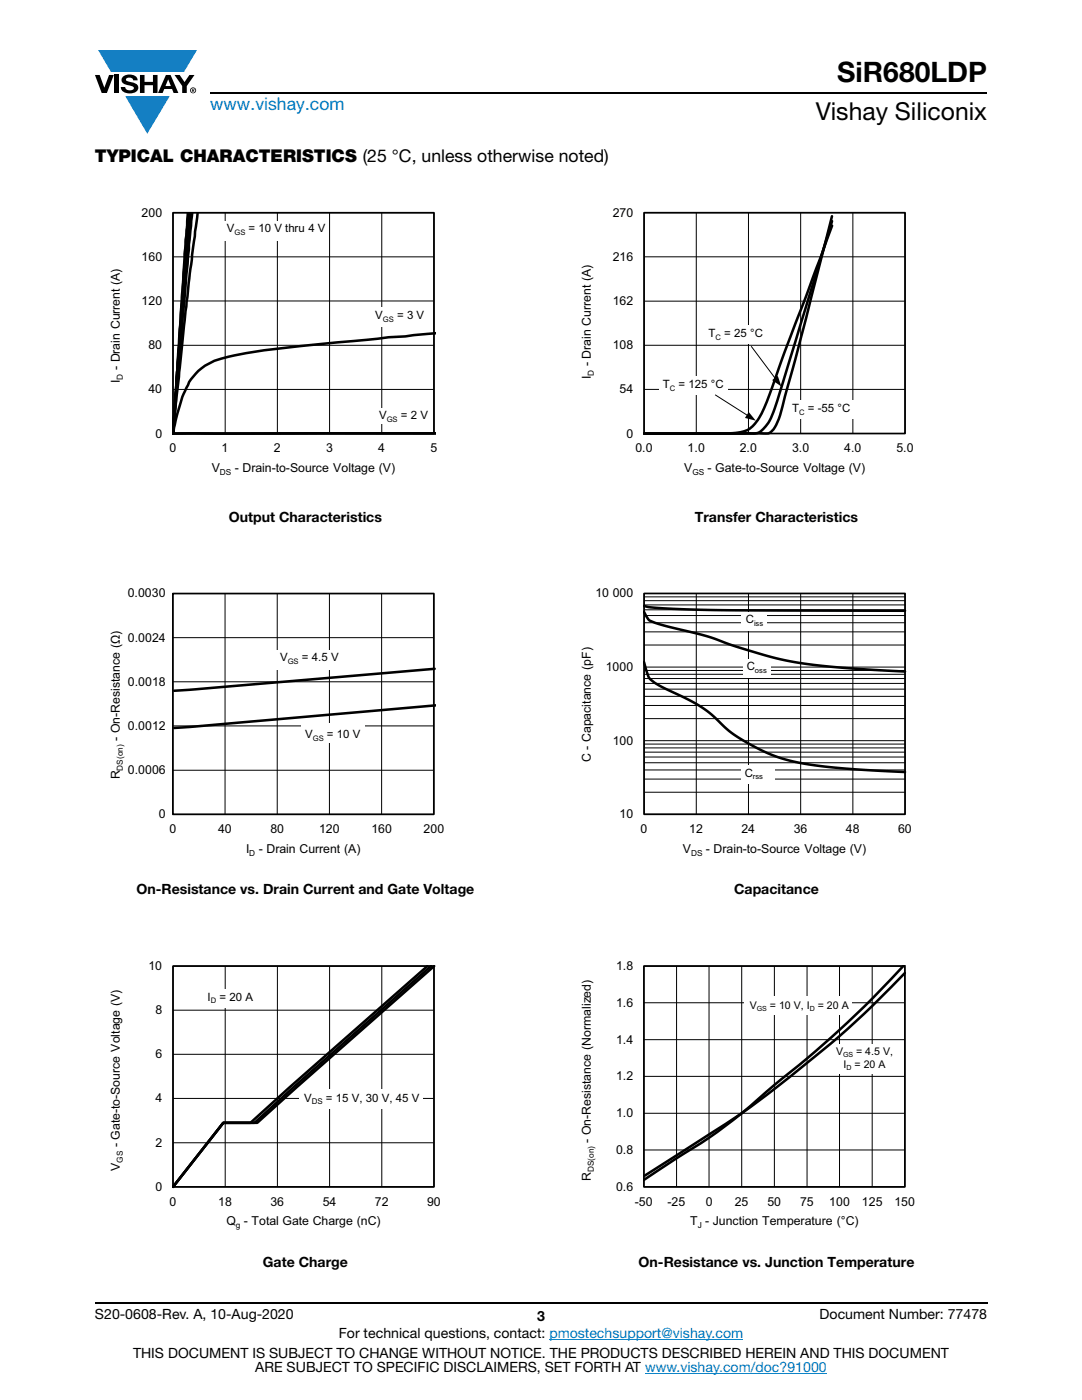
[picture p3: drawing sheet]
<svg xmlns="http://www.w3.org/2000/svg" width="216mm" height="279mm" viewBox="0 0 216 279" stroke-linecap="round" stroke-linejoin="round" font-family="sans-serif">
<g fill="#147fc3">
<path d="M19.6 10h19.7l-2.6 4.3h-1.1h-13.5z"/>
<path d="M25 19.2h8.9l-4.5 7.5z"/>
</g>
<g fill="#000">
<path d="M18.9 15h1l.9 2.5 1-2.5h.9l-1.4 3.6h-1zM22.9 15h.9v3.6h-.9zM24.6 15.3a2.1 2.1 0 0 1 2.8 .3l.1 .4h-.9a.79 .79 0 0 0-.7-.5 .79 .79 0 0 0-.8 .4l.3 .3 1 .2a1.08 1.08 0 0 1 1.2 1 1.08 1.08 0 0 1-1.1 1.2 1.73 1.73 0 0 1-2.4-1.2h.9a.96 .96 0 0 0 .8 .6 .96 .96 0 0 0 .9-.4 1.31 1.31 0 0 0-1.2-.6 1.03 1.03 0 0 1-1.1-.6 1.03 1.03 0 0 1 .2-1.1zM27.9 15h.9v1.3h1.7v-1.3h.9v3.6h-.9v-1.6h-1.7v1.6h-.9zM34.8 15h1.1l.9 1.4 1-1.4h1l-1.5 2.2v1.4h-.9v-1.4z"/>
<path d="M33.6 15.9l.5 1.3h-1.1zM33.1 15l-1.6 3.6h1l.3-.8h1.5l.3 .8h1l-1.6-3.6z"/>
<path d="M38.4 17.8h.2v.2h-.2zM38.3 17.7v.7h.1v-.3l.4 .3-.2-.3 .2-.2-.1-.2z"/>
<path d="M38.1 18a.46 .46 0 0 1 .9 0 .46 .46 0 0 1-.9 0zM37.9 18a.6 .6 0 0 0 1.2 0 .6 .6 0 0 0-1.2 0z"/>
</g>
<path d="M42 18.6h155M18.9 260h178.1" fill="none" stroke="#000" stroke-width=".36"/>
<path d="M109.6 267.3h38.7M128.7 274h36.3" fill="none" stroke="#007ec4" stroke-width=".2"/>
<path d="M34.5 51.3h52.1M44.9 42.5v44M55.3 42.5v44M65.8 42.5v44M76.2 42.5v44M34.5 77.7h52.1M34.5 68.9h52.1M34.5 60.1h52.1M34.5 86.5h52.1M34.5 86.5v-44h52.1v44" fill="none" stroke="#000" stroke-width=".2"/>
<path d="M34.5 42.5h52.1v44h-52.1z" fill="none" stroke="#000" stroke-width=".34"/>
<path d="M37.5 42.4l-.7 8.3-.2 5.6-2.1 30.2M37.6 42.4l-3.1 44.1M37.7 42.4l-3.2 44.1M37.8 42.4l-2 26.2v.9l-1 12.3-.2 4.7M38 42.4l-3.5 44.1M38.4 42.4l-.7 6.4-3.2 37.7M39.4 42.4l-2.4 19.7-2.5 24.4M86.9 66.5l-6 .6a415.8 415.8 0 0 0-32.6 3.5l-1.4 .3a12.7 12.7 0 0 0-8.8 4.8 33.5 33.5 0 0 0-3.6 10.8M86.9 86.5h-52.4" fill="none" stroke="#000" stroke-width=".51"/>
<g fill="#fff">
<path d="M44.4 44.1h20.7v3.9h-20.7z"/>
<path d="M74.8 81.4h10.7v3.2h-10.7z"/>
<path d="M74.1 61.4h10.6v3.9h-10.6z"/>
</g>
<path d="M34.5 118.5h52.1v44h-52.1zM44.9 118.5v44M55.3 118.5v44M65.7 118.5v44M76.1 118.5v44M34.5 136.1h52.1M34.5 127.3h52.1M34.5 153.7h52.1M34.5 144.9h52.1" fill="none" stroke="#000" stroke-width=".2"/>
<path d="M34.5 118.5h52.1v44h-52.1z" fill="none" stroke="#000" stroke-width=".34"/>
<path d="M86.7 133.5l-51.9 4.4M86.9 140.8l-52.1 4.5" fill="none" stroke="#000" stroke-width=".51"/>
<g fill="#fff">
<path d="M60.2 144.4h12.6v3.9h-12.6z"/>
<path d="M55.1 129.7h13.2v3.9h-13.2z"/>
</g>
<path d="M34.5 192.8h52.1v44.1h-52.1zM44.9 192.8v44.1M55.4 192.8v44.1M65.8 192.8v44.1M76.2 192.8v44.1M34.5 219.2h52.1M34.5 210.4h52.1M34.5 201.6h52.1M34.5 228.1h52.1" fill="none" stroke="#000" stroke-width=".2"/>
<path d="M34.5 192.8h52.1v44.1h-52.1z" fill="none" stroke="#000" stroke-width=".34"/>
<path d="M85.3 192.8l-27.5 24.2-7.8 7.1h-5.4l-10.1 12.8M86 192.8l-27.5 24.2-7.7 7.1h-6.2l-10.1 12.8M86.6 192.8l-35.3 31.3h-6.7l-10.1 12.8" fill="none" stroke="#000" stroke-width=".51"/>
<g fill="#fff">
<path d="M59.7 217.4h24.7v3.8h-24.7z"/>
<path d="M40.6 197.4h10v3.8h-10z"/>
</g>
<path d="M128.5 42.4h52.1v44.1h-52.1zM128.5 51.3h52.1M138.9 42.4v44.1M149.3 42.4v44.1M159.8 42.4v44.1M170.2 42.4v44.1M128.5 77.7h52.1M128.5 68.9h52.1M128.5 60.1h52.1" fill="none" stroke="#000" stroke-width=".2"/>
<path d="M128.5 42.4h52.1v44.1h-52.1z" fill="none" stroke="#000" stroke-width=".34"/>
<path d="M166 43.2l-5.3 21-4.4 16.2a11.3 11.3 0 0 1-2.5 5.8 3.5 3.5 0 0 1-2.4 .2l-22.9 .1M166 44.1l-9.5 31.4a55.5 55.5 0 0 1-3.2 8.9 3.9 3.9 0 0 1-2.8 2.1h-22h16.2a10 10 0 0 0 4.9-1 14.6 14.6 0 0 0 3.9-6.7l3.1-8.7 9.4-25.1" fill="none" stroke="#000" stroke-width=".51"/>
<g fill="#fff">
<path d="M140.6 65h12.4v3.6h-12.4z"/>
<path d="M159.4 80h13.2v3.6h-13.2z"/>
<path d="M131.5 75.2h13.7v3.6h-13.7z"/>
</g>
<g fill="none" stroke="#000" stroke-width=".2">
<path d="M142.7 78.8l6.6 4.2M149.9 69.1l5 6.6M128.5 119.9h52.1M128.5 119.1h52.1M128.5 118.4h52.1v44.1h-52.1zM138.9 118.4v44.1M149.3 118.4v44.1M159.8 118.4v44.1M170.2 118.4v44.1M128.5 139h52.1M128.5 137.5h52.1M128.5 136.4h52.1"/>
<path d="M128.5 135.4h52.1M128.5 134.6h52.1M128.5 133.8h52.1M128.5 128.7h52.1M128.5 126.1h52.1M128.5 124.3h52.1M128.5 122.8h52.1M128.5 121.7h52.1M128.5 120.7h52.1M128.5 133.1h52.1M128.5 158.1h52.1M128.5 155.5h52.1"/>
<path d="M128.5 153.7h52.1M128.5 152.2h52.1M128.5 151.1h52.1M128.5 150.1h52.1M128.5 149.3h52.1M128.5 148.5h52.1M128.5 143.4h52.1M128.5 140.8h52.1M128.5 147.8h52.1"/>
</g>
<path d="M154.1 75.9l1.1-.9 .7 2.1zM149.4 82.2l1.4 1.8-2.2-.6z" fill="#000"/>
<path d="M128.5 118.4h52.1v44.1h-52.1z" fill="none" stroke="#000" stroke-width=".34"/>
<path d="M128.5 120.9l1.2 .3 2.6 .2 9.5 .3 38.8 .2M128.5 122.1l.2 .4a3.1 3.1 0 0 0 2.7 2l9.3 2.4 8.1 2.7 5.2 1.5 3.4 .8 4.1 .7 4.9 .5 14.2 .9M128.5 132.1a9.6 9.6 0 0 0 1.3 3.5 41.3 41.3 0 0 0 7.4 3.9l3.9 2.4 4.1 3.8 2 1.4 4.5 2.5 3.7 1.6 4.1 1 4.9 .8 6.9 .6 9.3 .5" fill="none" stroke="#000" stroke-width=".51"/>
<g fill="#fff">
<path d="M147.8 152.7h6.8v3.7h-6.8z"/>
<path d="M148.2 131.5h5.5v3.7h-5.5z"/>
<path d="M148 122.1h5v3.7h-5z"/>
</g>
<g fill="none" stroke="#000" stroke-width=".2">
<path d="M128.5 192.8h52.1v44.1h-52.1zM135 192.8v44.1M141.5 192.8v44.1M148 192.8v44.1M154.5 192.8v44.1M161 192.8v44.1M167.5 192.8v44.1M174 192.8v44.1M128.5 214.8h52.1M128.5 207.5h52.1M128.5 200.1h52.1M128.5 229.5h52.1"/>
<path d="M128.5 222.2h52.1"/>
</g>
<path d="M128.5 192.8h52.1v44.1h-52.1z" fill="none" stroke="#000" stroke-width=".34"/>
<path d="M180.3 192.7l-.1 .2a213.9 213.9 0 0 1-26.4 24.2 108.4 108.4 0 0 1-19.6 14.6l-5.7 3.8M180.5 194.2l-.3 .4a196.3 196.3 0 0 1-24.2 21.6 263.8 263.8 0 0 1-23.9 16.2l-3.6 2.3" fill="none" stroke="#000" stroke-width=".51"/>
<g fill="#fff">
<path d="M166.1 208.4h12.4v5.8h-12.4z"/>
<path d="M148.6 198.9h21.4v3.6h-21.4z"/>
</g>
<text font-size="5.6" x="167.1" y="16.4">SiR680LDP</text>
<text font-size="4.9" x="162.8" y="24">Vishay Siliconix</text>
<text font-size="3.5" fill="#007ec4" x="42" y="21.9">www.vishay.com</text>
<text font-size="3.5" x="18.9" y="32.3">TYPICAL CHARACTERISTICS (25 °C, unless otherwise noted)</text>
<g font-size="2.8">
<text x="45.7" y="104.1">Output Characteristics</text>
<text x="138.7" y="104.1">Transfer Characteristics</text>
<text x="27.2" y="178.5">On-Resistance vs. Drain Current and Gate Voltage</text>
<text x="146.5" y="178.5">Capacitance</text>
<text x="52.4" y="252.8">Gate Charge</text>
<text x="127.4" y="252.8">On-Resistance vs. Junction Temperature</text>
<text x="18.9" y="263.3">S20-0608-Rev. A, 10-Aug-2020</text>
<text x="107.2" y="263.6">3</text>
<text x="163.6" y="263.3">Document Number: 77478</text>
<text x="67.6" y="267.1">For technical questions, contact: pmostechsupport@vishay.com</text>
<text x="26.5" y="271">THIS DOCUMENT IS SUBJECT TO CHANGE WITHOUT NOTICE. THE PRODUCTS DESCRIBED HEREIN AND THIS DOCUMENT</text>
<text x="50.9" y="273.8">ARE SUBJECT TO SPECIFIC DISCLAIMERS, SET FORTH AT www.vishay.com/doc?91000</text>
</g>
<g font-size="2.5">
<text x="28.3" y="43.2">200</text>
<text x="122.3" y="43.2">270</text>
<text x="28.3" y="52.1">160</text>
<text x="122.3" y="52.1">216</text>
<text x="28.3" y="60.9">120</text>
<text x="122.3" y="60.9">162</text>
<text x="29.6" y="69.7">80</text>
<text x="122.3" y="69.7">108</text>
<text x="23.9" y="76.4" transform="rotate(-90 23.9 76.4)">I</text>
<text x="23.9" y="73.9" transform="rotate(-90 23.9 73.9)">- Drain Current (A)</text>
<text x="117.9" y="75.7" transform="rotate(-90 117.9 75.7)">I</text>
<text x="117.9" y="73.1" transform="rotate(-90 117.9 73.1)">- Drain Current (A)</text>
<text x="29.6" y="78.5">40</text>
<text x="123.6" y="78.5">54</text>
<text x="31" y="87.3">0</text>
<text x="125" y="87.3">0</text>
<text x="33.8" y="90.3">0</text>
<text x="42.2" y="94.2">V</text>
<text x="44.2" y="90.3">1</text>
<text x="46.9" y="94.2">- Drain-to-Source Voltage (V)</text>
<text x="54.6" y="90.3">2</text>
<text x="65.1" y="90.3">3</text>
<text x="75.5" y="90.3">4</text>
<text x="85.9" y="90.3">5</text>
<text x="126.8" y="90.3">0.0</text>
<text x="136.5" y="94.2">V</text>
<text x="137.2" y="90.3">1.0</text>
<text x="141.2" y="94.2">- Gate-to-Source Voltage (V)</text>
<text x="147.6" y="90.3">2.0</text>
<text x="158" y="90.3">3.0</text>
<text x="168.5" y="90.3">4.0</text>
<text x="178.9" y="90.3">5.0</text>
<text x="25.5" y="119.2">0.0030</text>
<text x="118.8" y="119.2">10 000</text>
<text x="25.5" y="128">0.0024</text>
<text x="25.5" y="136.9">0.0018</text>
<text x="120.9" y="133.9">1000</text>
<text x="23.9" y="147.9" transform="rotate(-90 23.9 147.9)">- On-Resistance (Ω)</text>
<text x="25.5" y="145.7">0.0012</text>
<text x="122.3" y="148.6">100</text>
<text x="23.9" y="155.6" transform="rotate(-90 23.9 155.6)">R</text>
<text x="25.5" y="154.5">0.0006</text>
<text x="117.9" y="152.1" transform="rotate(-90 117.9 152.1)">C - Capacitance (pF)</text>
<text x="31.7" y="163.3">0</text>
<text x="33.8" y="166.2">0</text>
<text x="43.5" y="166.2">40</text>
<text x="54" y="166.2">80</text>
<text x="63.7" y="166.2">120</text>
<text x="74.1" y="166.2">160</text>
<text x="84.5" y="166.2">200</text>
<text x="123.6" y="163.3">10</text>
<text x="127.8" y="166.2">0</text>
<text x="137.5" y="166.2">12</text>
<text x="148" y="166.2">24</text>
<text x="158.4" y="166.2">36</text>
<text x="168.8" y="166.2">48</text>
<text x="179.2" y="166.2">60</text>
<text x="49.1" y="170.1">I</text>
<text x="51.6" y="170.1">- Drain Current (A)</text>
<text x="136.2" y="170.1">V</text>
<text x="140.9" y="170.1">- Drain-to-Source Voltage (V)</text>
<text x="29.6" y="193.6">10</text>
<text x="122.9" y="193.6">1.8</text>
<text x="31" y="202.4">8</text>
<text x="122.9" y="200.9">1.6</text>
<text x="122.9" y="208.3">1.4</text>
<text x="31" y="211.2">6</text>
<text x="122.9" y="215.6">1.2</text>
<text x="31" y="220">4</text>
<text x="122.9" y="223">1.0</text>
<text x="23.9" y="233.7" transform="rotate(-90 23.9 233.7)">V</text>
<text x="23.9" y="229" transform="rotate(-90 23.9 229)">- Gate-to-Source Voltage (V)</text>
<text x="31" y="228.8">2</text>
<text x="117.9" y="228.1" transform="rotate(-90 117.9 228.1)">- On-Resistance (Normalized)</text>
<text x="122.9" y="230.3">0.8</text>
<text x="31" y="237.7">0</text>
<text x="117.9" y="235.7" transform="rotate(-90 117.9 235.7)">R</text>
<text x="122.9" y="237.6">0.6</text>
<text x="33.8" y="240.6">0</text>
<text x="43.5" y="240.6">18</text>
<text x="45.2" y="244.5">Q - Total Gate Charge (nC)</text>
<text x="54" y="240.6">36</text>
<text x="64.4" y="240.6">54</text>
<text x="74.8" y="240.6">72</text>
<text x="85.2" y="240.6">90</text>
<text x="126.7" y="240.6">-50</text>
<text x="133.2" y="240.6">-25</text>
<text x="137.7" y="244.5">T - Junction Temperature (°C)</text>
<text x="140.8" y="240.6">0</text>
<text x="146.6" y="240.6">25</text>
<text x="153.1" y="240.6">50</text>
<text x="159.6" y="240.6">75</text>
<text x="165.5" y="240.6">100</text>
<text x="172" y="240.6">125</text>
<text x="178.5" y="240.6">150</text>
</g>
<g font-size="2.3">
<text x="45.3" y="46.4">V</text>
<text x="49.6" y="46.4">= 10 V thru 4 V</text>
<text x="74.9" y="63.6">V</text>
<text x="79.2" y="63.6">= 3 V</text>
<text x="141.4" y="67.2">T</text>
<text x="144.5" y="67.2">= 25 °C</text>
<text x="132.3" y="77.5">T</text>
<text x="135.4" y="77.5">= 125 °C</text>
<text x="75.6" y="83.7">V</text>
<text x="80" y="83.7">= 2 V</text>
<text x="158.1" y="82.3">T</text>
<text x="161.2" y="82.3">= -55 °C</text>
<text x="148.8" y="124.4">C</text>
<text x="55.9" y="132">V</text>
<text x="60.2" y="132">= 4.5 V</text>
<text x="149" y="133.8">C</text>
<text x="60.9" y="147.3">V</text>
<text x="65.2" y="147.3">= 10 V</text>
<text x="148.6" y="155">C</text>
<text x="41.4" y="199.7">I</text>
<text x="43.8" y="199.7">= 20 A</text>
<text x="60.7" y="220">V</text>
<text x="65" y="220">= 15 V, 30 V, 45 V</text>
</g>
<g font-size="2.1">
<text x="149.6" y="201.4">V</text>
<text x="153.6" y="201.4">= 10 V, I</text>
<text x="163.2" y="201.4">= 20 A</text>
<text x="166.8" y="210.6">V</text>
<text x="168.3" y="213.1">I</text>
<text x="170.5" y="213.1">= 20 A</text>
<text x="170.8" y="210.6">= 4.5 V,</text>
</g>
<g font-size="1.7">
<text x="24.5" y="75.8" transform="rotate(-90 24.5 75.8)">D</text>
<text x="118.5" y="75" transform="rotate(-90 118.5 75)">D</text>
<text x="43.9" y="94.8">DS</text>
<text x="138.2" y="94.8">GS</text>
<text x="24.5" y="153.8" transform="rotate(-90 24.5 153.8)">DS(on)</text>
<text x="49.7" y="170.7">D</text>
<text x="137.9" y="170.7">DS</text>
<text x="24.5" y="232" transform="rotate(-90 24.5 232)">GS</text>
<text x="118.5" y="233.9" transform="rotate(-90 118.5 233.9)">DS(on)</text>
<text x="47.1" y="245.1">g</text>
<text x="139.2" y="245.1">J</text>
</g>
<text font-size="1.6" x="62.2" y="220.4">DS</text>
<g font-size="1.5">
<text x="46.8" y="46.9">GS</text>
<text x="76.4" y="64.2">GS</text>
<text x="142.8" y="67.8">C</text>
<text x="133.7" y="78">C</text>
<text x="159.4" y="82.8">C</text>
<text x="77.2" y="84.2">GS</text>
<text x="150.5" y="125">iss</text>
<text x="57.4" y="132.6">GS</text>
<text x="150.7" y="134.4">oss</text>
<text x="62.4" y="147.8">GS</text>
<text x="150.2" y="155.5">rss</text>
<text x="42.1" y="200.3">D</text>
</g>
<g font-size="1.4">
<text x="151" y="201.8">GS</text>
<text x="161.6" y="201.8">D</text>
<text x="168.2" y="210.9">GS</text>
<text x="168.9" y="213.5">D</text>
</g>
</svg>
